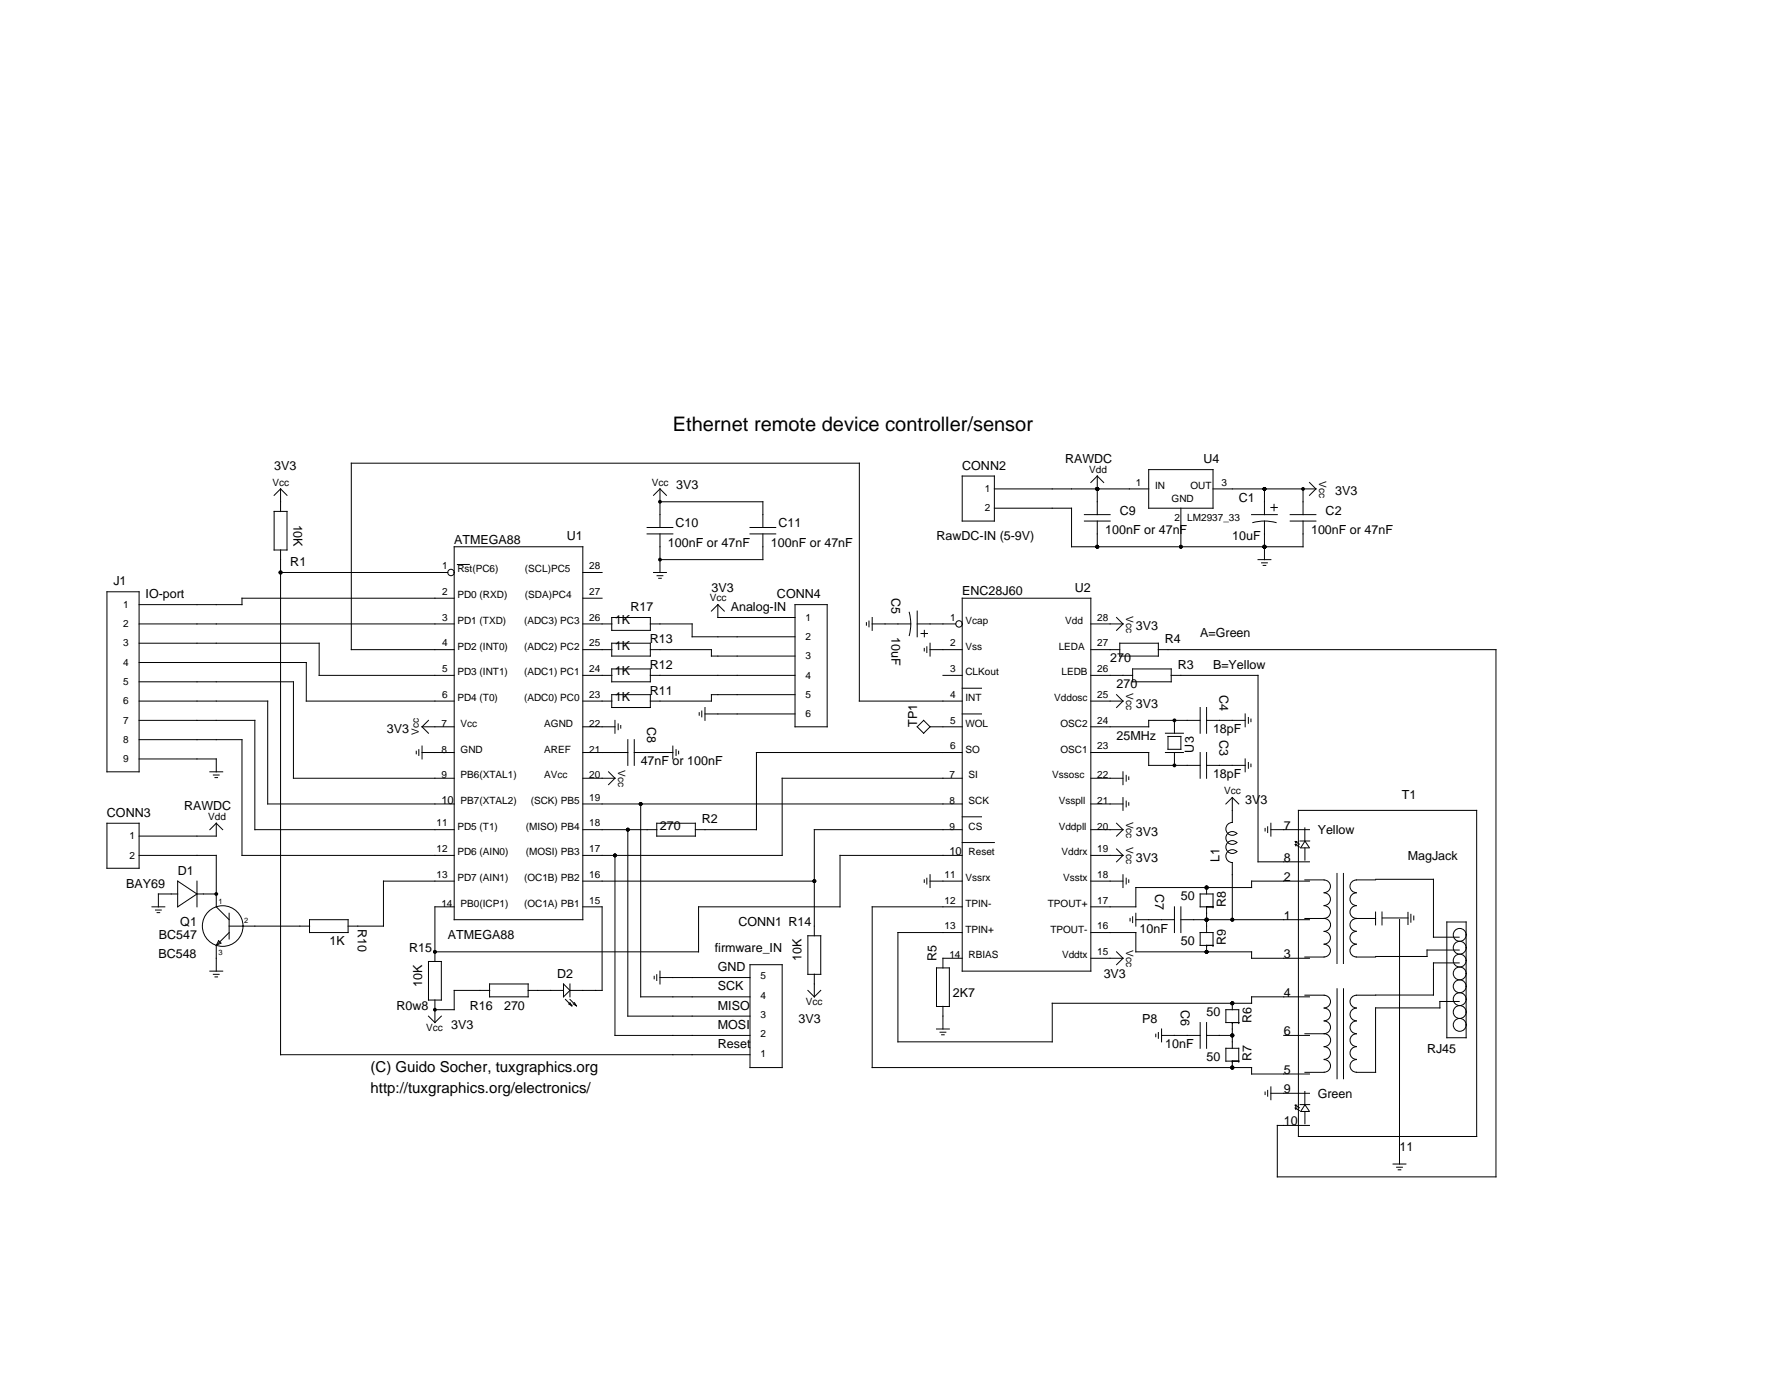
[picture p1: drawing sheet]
<svg xmlns="http://www.w3.org/2000/svg" width="279mm" height="216mm" viewBox="0 0 279 216" stroke-linecap="round" stroke-linejoin="round" font-family="sans-serif">
<g fill="none" stroke="#000" stroke-width=".16">
<path d="M44 76.7v3.6M44 76.7l-1 1M44 76.7l1 1M103.5 76.7l-1 1M103.5 76.7v6.1M103.5 76.7l1 1M103.5 78.7h16.2v4.1M151 74.7h5v7.1h-5zM156 76.7h24.2M156 79.7h12.1v6.1h36.3v-4M172.1 74.7v6M172.1 74.7l-1 1"/>
<path d="M172.1 74.7l1 1M180.2 73.7h10.1v6h-10.1zM185.3 79.7v6.1M190.3 76.7h16.1M198.4 76.7v4M199.4 79.6h1M199.9 79.1v1M204.4 76.7v4M205.4 75.7l1 1M206.4 76.7l-1 1M16.8 92.9h5v28.2h-5zM21.8 97.9h49.5"/>
<path d="M43 80.2h2v6.1h-2zM44 89.8h26.2M44 86.3v79.2h73.7M71.3 93.9h-33.3v1h-16.2M71.3 85.8h20.1v58.5h-20.1zM73.6 88.6h-1.8M91.4 89.8h3.1M91.4 97.9h4.6M91.4 93.9h3.1M96 96.9h6v2h-6zM101.5 82.8h4.1M101.5 83.8h4.1"/>
<path d="M102 97.9h6.6v2h16.1M102.5 89.8h2M103.1 90.3h.9M103.3 90.7h.4M103.5 83.8v6M112.6 94.9v2h12.1M112.6 94.9l-1 1M112.6 94.9l1 1M117.7 82.8h4M117.7 83.8h4M119.7 83.8v4h-16.2M124.7 94.9h5.1v19.1h-5.1z"/>
<path d="M135.9 97.7v.4M136.3 97.4v1M136.8 97.9h6.1M136.8 96.9v2M142.6 96.1a7.1 7.1 0 0 1 0 3.6M143.9 97.9h6M143.9 95.9v4M144.5 99.4h1M145 98.9v1M151 93.9h20.1v58.5h-20.1zM170.1 80.7h4.1M170.1 81.8h4.1"/>
<path d="M171.1 97.9h5.1M172.1 81.8v4M175.2 96.9l1 1M176.2 97.9l-1 1M196.3 80.7h4.1M196.5 82a7.1 7.1 0 0 1 3.7 0M197.4 87.8h2M197.9 88.3h.9M198.2 88.7h.4M198.4 81.8v6M202.4 80.7h4M202.4 81.8h4"/>
<path d="M21.8 116.1h16.2v18.1h33.3M21.8 113h18.2v17.2h31.3M21.8 110h20.2v16.1h29.3M21.8 104h26.3v6h23.2M21.8 100.9h28.3v5.1h21.2M21.8 107h24.2v15.1h25.3M21.8 119.1h12.1v2M65.3 117.9v.4M65.7 117.6v.9M66.2 114h5.1M66.2 118.1h5.1M66.2 117.1v2"/>
<path d="M66.2 114l1 1M67.2 113l-1 1M71.3 101.9h-16.2v-29.2h79.7v37.3h16.2M91.4 110h4.6M91.4 106h4.6M91.4 101.9h4.6M91.4 114h5.1M91.4 118.1h7.1M96 105h6v2h-6zM96 100.9h6v2h-6zM96 109h6v2h-6zM96.5 113v2"/>
<path d="M97 113.6v.9M97.4 113.8v.4M98.5 116.1v4M99.5 118.1h6.1M99.5 116.1v4M102 106h22.7M102 101.9h9.6v1h13.1M105.6 117.1v2M106.1 117.6v.9M106.5 117.9v.4M109.7 111.8v.4M110.1 111.6v.9"/>
<path d="M110.6 112h14.1M110.6 111v2M124.7 109h-13.1v1h-9.6M143.9 114l1-1 1 1-1 1zM145 101.7v.4M145.4 101.5v.9M145.9 101.9h5.1M145.9 114h5.1M145.9 100.9v2M147.9 106h3.1M151 118.1h-32.3v12.1h-9.6M151 108h3"/>
<path d="M151 112h3M171.1 110h5.1M171.1 106h6.6M171.1 101.9h4.6M171.1 118.1h9.1v2h8.1M175.2 109l1 1M175.7 100.9h6v2h-6zM176.2 110l-1 1M177.7 105h6v2h-6zM181.7 101.9h53v82.8h-34.3v-8.1h5M182.8 118.1h2.9M182.8 115h2.9"/>
<path d="M183.2 115.6h2.1v2h-2.1zM183.7 106h13.7v29.2h8M184.2 113v2M184.2 118.1v2M188.3 113h-8.1v1h-9.1M188.3 111v4M188.3 118.1v4M189.3 111v4M189.3 118.1v4M189.3 113h6M195.3 112v2M195.3 119.1v2"/>
<path d="M195.8 112.6v.9M195.8 119.6v.9M196.2 112.8v.4M196.2 119.9v.4M16.8 129.2h5v7h-5zM21.8 134.2h12.1v8.1l2 2M27.9 138.3l3 2-3 2zM30.9 138.3v4M32.9 121.1h2M33.5 121.6h.9M33.7 122h.4M33.9 129.2v2h-12.1"/>
<path d="M33.9 129.2l-1 1M33.9 129.2l1 1M71.3 138.3h-11.1v7h-5.6M91.4 138.3h36.3M91.4 130.2h11.7M91.4 126.1h59.6M91.4 122.1h5.1M95.5 121.1l1 1M96.5 122.1l-1 1M96.5 134.2v28.3h21.2M98.5 130.2v29.2h19.2M100.5 126.1v30.3h17.2"/>
<path d="M103 129.2h6.1v2h-6.1zM145 138v.5M145.4 137.8v.9M145.9 138.3h5.1M145.9 137.2v2.1M151 122.1h-28.3v12.1h-31.3M151 134.2h-19.2v8.1h-22.2v7h-41.4M151 130.2h-23.3v16.6M151 128.2h3M151 132.2h5M171.1 138.3h5.1M171.1 134.2h5.1"/>
<path d="M171.1 130.2h5.1M171.1 126.1h5.1M171.1 122.1h5.1M175.2 133.2l1 1M175.2 129.2l1 1M176.2 121.1v2M176.2 125.1v2.1M176.2 137.2v2.1M176.2 134.2l-1 1M176.2 130.2l-1 1M176.7 121.7v.9M176.7 125.7v.9"/>
<path d="M176.7 137.8v.9M177.1 121.9v.4M177.1 125.9v.4M177.1 138v.5M189.3 120.1h6M189.3 139.3v1M193.3 125.1v3.9a1.01 1.01 0 0 0-.9 1.4 1.01 1.01 0 0 0 1.6 .4 1.01 1.01 0 0 0-1.4 0 1.01 1.01 0 0 0 0 1.4 1.01 1.01 0 0 0 1.4 0 1.01 1.01 0 0 0-1.4 0 1.01 1.01 0 0 0 0 1.4 1.01 1.01 0 0 0 1.4 0 1.01 1.01 0 0 0-1.6 .3 1.01 1.01 0 0 0 .9 1.4v9M193.3 125.1l-1 1M193.3 125.1l1 1M198.5 130v.4M198.9 129.7v.9M199.4 130.2h6"/>
<path d="M199.4 129.2v2M203.3 132.3l-.1-.3 .6 .4M203.3 132.7l-.1-.2 .6 .4M203.4 132l-.2 .1M203.4 132.5h-.2M203.7 127.2h28v51.1h-28zM203.9 132h1.6M204.1 133h1.3M204.7 138.1h3M204.7 129.9v2M204.7 133v2M205.4 133l-.7-1-.6 1"/>
<path d="M205.4 138.3h-9.1v1h-18.1v3h-7.1M207.7 138.1a.99 .99 0 0 1 1 1 .99 .99 0 0 1-1 1M209.7 137v14.2M210.8 137v14.2M212.8 138.1a.99 .99 0 0 0-1 1 .99 .99 0 0 0 1 1M212.8 138.1h3M215.8 138h9.1v9h4M23.8 142.3h2.1M24.4 142.8h.9M24.6 143.2h.4M27.9 140.3h-3.1v2M30.9 140.3h3"/>
<path d="M32.9 152.4h2M33.5 152.9h.9M33.7 153.3h.4M33.9 148.3v4.1M34.3 147.6l.4 .4-.8 .3zM35.9 145.3h12.7M35.9 146.3l-2 2M35.9 143.3v4M48.6 144.3h6v2h-6zM67.2 150.9h2v6h-2zM67.2 159.4l1 1M68.2 156.9v3.5"/>
<path d="M69.2 159.4l-1 1M71.3 142.3h-3.1v8.6M76.8 154.4h6.1v2h-6.1zM76.8 155.4h-5.5v3h-3.1M82.9 155.4h5.5M88.4 154.4l1 1-1 1zM88.7 156.8l1 1M89.2 157.5l.5 .3M89.4 154.4v2M89.4 157.3l.3 .5M89.4 156.8l1 1M89.9 157.5l.5 .3"/>
<path d="M90.1 157.3l.3 .5M91.4 142.3h3.1v13.1h-5.1M102.6 153.2v.4M103 152.9v.9M103.5 153.4h14.2M103.5 152.4v2M117.7 151.4h5v16.1h-5zM126.7 146.8h2.1v6.1h-2.1zM126.7 155.4l1 1M127.7 152.9v3.5M128.8 155.4l-1.1 1M146.9 151.9h2v6h-2z"/>
<path d="M147.9 157.9v3.6M151 142.3h-14.2v25.2h59.5v1h9.1M151 146.3h-10.1v17.2h24.2v-6.1h31.2v-1h9.1M151 150.4h-3.1v1.5M171.1 146.3h7.1v3h18.1v1.1h9.1M171.1 150.4h5.1M175.2 149.3l1 1.1M176.2 150.4l-1 1M177.3 144.1v.4M177.7 143.8v1M178.2 144.3h6M178.2 143.3v2"/>
<path d="M184.2 142.3v4M185.3 144.3h20.1M185.3 142.3v4M188.3 140.3h2v2h-2zM188.3 146.3h2v2h-2zM189.3 142.3h.1M189.3 148.3h.1M189.3 142.3v4M189.3 148.3v1M190.3 142.3h.1M190.3 148.3h.1M192.3 158.4h2v2h-2z"/>
<path d="M193.3 157.4v1M204.7 150.2h3M204.7 144.1h3M204.7 156.1h3M207.7 140.1a.99 .99 0 0 1 1 1 .99 .99 0 0 1-1 1M207.7 142.1a.99 .99 0 0 1 1 1 .99 .99 0 0 1-1 1M207.7 144.1a1.01 1.01 0 0 1 1 1 1.01 1.01 0 0 1-1 1 1 1 0 0 1 1 1 1 1 0 0 1-1 1M207.7 148.2a.99 .99 0 0 1 1 1 .99 .99 0 0 1-1 .9M207.7 156.2a.99 .99 0 0 1 1 1 .99 .99 0 0 1-1 .9M207.7 158.2a.99 .99 0 0 1 1 1 .99 .99 0 0 1-1 1M209.8 155.1v14.2M210.8 155.1v14.2"/>
<path d="M212.8 140.1a.99 .99 0 0 0-1 1 .99 .99 0 0 0 1 1M212.8 142.1a.99 .99 0 0 0-1 1 .99 .99 0 0 0 1 1h3M212.8 144.1a.99 .99 0 0 0-1 1 .99 .99 0 0 0 1 1M212.8 146.1a.99 .99 0 0 0-1 1 .99 .99 0 0 0 1 1M212.8 148.2a.99 .99 0 0 0-1 1 .99 .99 0 0 0 1 .9M212.8 150.2h3M212.8 156.2a.99 .99 0 0 0-1 1 .99 .99 0 0 0 1 .9M212.8 158.2a.99 .99 0 0 0-1 1 .99 .99 0 0 0 1 1M215.8 143.1v2M216.8 143.1v2M216.9 144h4M219.6 144.3v38.3"/>
<path d="M220.9 143.2v1.9M221.3 143.5v1.2M221.8 143.7v.6M227 144.7h3v18.1h-3zM228.9 151.1h-4v5h-12.1M228.9 157.1h-3v1h-10.1v10.1M228.9 149.1h-5v1h-8.1M146.9 161.5h2M147.5 162h.9M147.7 162.4h.4M181.3 162.3v.4M181.7 162v.9"/>
<path d="M182.2 162.5h6.1M182.2 161.5v2M188.3 160.4v4.1M189.3 162.5h4M189.3 160.4v4.1M192.3 164.5h2v2h-2zM193.3 160.4h.1M193.3 166.5h.1M193.3 160.4v4.1M193.3 166.5v1M194.3 160.4h.1M194.3 166.5h.1"/>
<path d="M198.5 171.3v.4M198.9 171.1v.9M199.4 171.5h6M199.4 170.5v2.1M201.4 162.5h4M203.2 173.4l.6 .4M203.2 173.4l.1 .2M203.3 174.1l-.1-.3 .6 .5M203.4 173.4h-.2M203.4 173.8l-.2 .1M203.9 173.3h1.6M204.1 174.4h1.3"/>
<path d="M204.7 171.3v2M204.7 162.2h3a1.01 1.01 0 0 1 1 1 1.01 1.01 0 0 1-1 1M204.7 174.4v1.9M205.4 174.3l-.7-.9-.6 1M207.7 160.2a.99 .99 0 0 1 1 1 .99 .99 0 0 1-1 1M207.7 164.2a.99 .99 0 0 1 1 1 .99 .99 0 0 1-1 1M207.7 166.3a.99 .99 0 0 1 1 .9 .99 .99 0 0 1-1 1l-3 .1M212.8 160.2a.99 .99 0 0 0-1 1 .99 .99 0 0 0 1 1M212.8 162.2a.99 .99 0 0 0-1 1 .99 .99 0 0 0 1 1M212.8 164.2a.99 .99 0 0 0-1 1 .99 .99 0 0 0 1 1M212.8 166.3a.99 .99 0 0 0-1 .9 .99 .99 0 0 0 1 1l3 .1M218.5 182.6h2.1"/>
<path d="M219.1 183.1h.9M219.3 183.5h.5"/>
<circle cx="70.7" cy="89.8" r=".5"/>
<circle cx="150.4" cy="97.9" r=".5"/>
<circle cx="34.9" cy="145.3" r="3.2"/>
<circle cx="229" cy="150.7" r="1.01"/>
<circle cx="229" cy="156.8" r="1.01"/>
<circle cx="229" cy="148.7" r="1.01"/>
<circle cx="229" cy="154.8" r="1.01"/>
<circle cx="229" cy="158.8" r="1.01"/>
<circle cx="229" cy="152.7" r="1.01"/>
<circle cx="229" cy="146.7" r="1.01"/>
<circle cx="229" cy="160.8" r="1.01"/>
</g>
<g fill="#000">
<circle cx="103.5" cy="78.7" r=".3"/>
<circle cx="172.1" cy="76.7" r=".3"/>
<circle cx="198.4" cy="76.7" r=".3"/>
<circle cx="204.4" cy="76.7" r=".3"/>
<circle cx="44" cy="89.8" r=".3"/>
<circle cx="103.5" cy="87.8" r=".3"/>
<circle cx="172.1" cy="85.8" r=".3"/>
<circle cx="185.3" cy="85.8" r=".3"/>
<circle cx="198.4" cy="85.8" r=".3"/>
<circle cx="184.2" cy="113" r=".3"/>
<circle cx="96.5" cy="134.2" r=".3"/>
<circle cx="98.5" cy="130.2" r=".3"/>
<circle cx="100.5" cy="126.1" r=".3"/>
<circle cx="127.7" cy="138.3" r=".3"/>
<circle cx="184.2" cy="120.1" r=".3"/>
<circle cx="189.3" cy="139.3" r=".3"/>
<circle cx="33.9" cy="140.3" r=".3"/>
<circle cx="68.2" cy="149.3" r=".3"/>
<circle cx="68.2" cy="158.4" r=".3"/>
<circle cx="189.3" cy="149.3" r=".3"/>
<circle cx="189.3" cy="144.3" r=".3"/>
<circle cx="193.3" cy="157.4" r=".3"/>
<circle cx="193.3" cy="144.3" r=".3"/>
<circle cx="193.3" cy="167.5" r=".3"/>
<circle cx="193.3" cy="162.5" r=".3"/>
</g>
<text font-size="3.1" x="105.6" y="67.6">Ethernet remote device controller/sensor</text>
<g font-size="2.4">
<text x="58.1" y="168.2">(C) Guido Socher, tuxgraphics.org</text>
<text x="58.1" y="171.5">http://tuxgraphics.org/electronics/</text>
</g>
<g font-size="2">
<text x="43" y="73.7">3V3</text>
<text x="106.1" y="76.7">3V3</text>
<text x="151" y="73.7">CONN2</text>
<text x="167.1" y="72.7">RAWDC</text>
<text x="188.8" y="72.7">U4</text>
<text x="209.5" y="77.7">3V3</text>
<text x="46" y="82.3" transform="rotate(90 46 82.3)">10K</text>
<text x="106" y="82.8">C10</text>
<text x="122.1" y="82.8">C11</text>
<text x="173.4" y="83.8">100nF or 47nF</text>
<text x="175.7" y="80.7">C9</text>
<text x="194.3" y="78.7">C1</text>
<text x="205.7" y="83.8">100nF or 47nF</text>
<text x="208" y="80.7">C2</text>
<text x="45.5" y="88.8">R1</text>
<text x="71.3" y="85.3">ATMEGA88</text>
<text x="88.9" y="84.8">U1</text>
<text x="104.8" y="85.8">100nF or 47nF</text>
<text x="120.9" y="85.8">100nF or 47nF</text>
<text x="146.9" y="84.8">RawDC-IN (5-9V)</text>
<text x="193.3" y="84.8">10uF</text>
<text x="17.8" y="91.8">J1</text>
<text x="22.8" y="93.9">IO-port</text>
<text x="98.9" y="95.9">R17</text>
<text x="111.6" y="92.9">3V3</text>
<text x="114.6" y="95.9">Analog-IN</text>
<text x="121.9" y="93.9">CONN4</text>
<text x="139.9" y="93.9" transform="rotate(90 139.9 93.9)">C5</text>
<text x="151" y="93.4">ENC28J60</text>
<text x="168.6" y="92.9">U2</text>
<text x="96.5" y="101.9">1K</text>
<text x="96.5" y="97.9">1K</text>
<text x="102" y="100.9">R13</text>
<text x="139.9" y="99.9" transform="rotate(90 139.9 99.9)">10uF</text>
<text x="178.2" y="98.9">3V3</text>
<text x="182.7" y="100.9">R4</text>
<text x="188.3" y="99.9">A=Green</text>
<text x="96.5" y="106">1K</text>
<text x="102" y="105">R12</text>
<text x="174.2" y="103.9">270</text>
<text x="175.2" y="108">270</text>
<text x="184.8" y="105">R3</text>
<text x="190.3" y="105">B=Yellow</text>
<text x="96.5" y="110">1K</text>
<text x="102" y="109">R11</text>
<text x="178.2" y="111">3V3</text>
<text x="191.3" y="109" transform="rotate(90 191.3 109)">C4</text>
<text x="60.7" y="115">3V3</text>
<text x="101.5" y="114" transform="rotate(90 101.5 114)">C8</text>
<text x="143.9" y="114" transform="rotate(-90 143.9 114)">TP1</text>
<text x="175.2" y="116">25MHz</text>
<text x="187.3" y="118.1" transform="rotate(-90 187.3 118.1)">U3</text>
<text x="190.3" y="115">18pF</text>
<text x="191.3" y="116.1" transform="rotate(90 191.3 116.1)">C3</text>
<text x="100.5" y="120.1">47nF or 100nF</text>
<text x="190.3" y="122.1">18pF</text>
<text x="219.9" y="125.4">T1</text>
<text x="16.8" y="128.2">CONN3</text>
<text x="28.9" y="127.2">RAWDC</text>
<text x="103.5" y="130.2">270</text>
<text x="110.1" y="129.2">R2</text>
<text x="178.2" y="131.2">3V3</text>
<text x="195.3" y="126.1">3V3</text>
<text x="201.4" y="130.2">7</text>
<text x="206.7" y="130.9">Yellow</text>
<text x="27.9" y="137.2">D1</text>
<text x="178.2" y="135.2">3V3</text>
<text x="191.3" y="135.2" transform="rotate(-90 191.3 135.2)">L1</text>
<text x="201.4" y="135.2">8</text>
<text x="220.8" y="134.9">MagJack</text>
<text x="19.8" y="139.3">BAY69</text>
<text x="181.2" y="140.3" transform="rotate(90 181.2 140.3)">C7</text>
<text x="185.3" y="141.3">50</text>
<text x="192.3" y="142.3" transform="rotate(-90 192.3 142.3)">R8</text>
<text x="201.4" y="138.3">2</text>
<text x="24.9" y="147.3">BC547</text>
<text x="28.3" y="145.3">Q1</text>
<text x="51.7" y="148.3">1K</text>
<text x="56.1" y="145.8" transform="rotate(90 56.1 145.8)">R10</text>
<text x="64.2" y="149.3">R15</text>
<text x="70.2" y="147.3">ATMEGA88</text>
<text x="112.1" y="149.3">firmware_IN</text>
<text x="115.8" y="145.3">CONN1 R14</text>
<text x="178.8" y="146.3">10nF</text>
<text x="185.3" y="148.3">50</text>
<text x="192.3" y="148.3" transform="rotate(-90 192.3 148.3)">R9</text>
<text x="201.4" y="144.3">1</text>
<text x="24.8" y="150.4">BC548</text>
<text x="66.2" y="154.9" transform="rotate(-90 66.2 154.9)">10K</text>
<text x="87.4" y="153.4">D2</text>
<text x="112.6" y="155.4">SCK</text>
<text x="112.6" y="152.4">GND</text>
<text x="125.7" y="150.8" transform="rotate(-90 125.7 150.8)">10K</text>
<text x="146.9" y="150.8" transform="rotate(-90 146.9 150.8)">R5</text>
<text x="173.1" y="153.4">3V3</text>
<text x="201.4" y="150.4">3</text>
<text x="62.2" y="158.4">R0w8</text>
<text x="70.8" y="161.4">3V3</text>
<text x="73.7" y="158.4">R16</text>
<text x="79.1" y="158.4">270</text>
<text x="112.6" y="158.4">MISO</text>
<text x="112.6" y="161.5">MOSI</text>
<text x="125.3" y="160.4">3V3</text>
<text x="149.5" y="156.4">2K7</text>
<text x="179.2" y="160.4">P8</text>
<text x="185.3" y="158.4" transform="rotate(90 185.3 158.4)">C6</text>
<text x="189.3" y="159.4">50</text>
<text x="196.3" y="160.4" transform="rotate(-90 196.3 160.4)">R6</text>
<text x="201.4" y="156.4">4</text>
<text x="112.6" y="164.5">Reset</text>
<text x="182.8" y="164.5">10nF</text>
<text x="189.3" y="166.5">50</text>
<text x="196.3" y="166.5" transform="rotate(-90 196.3 166.5)">R7</text>
<text x="201.4" y="162.5">6</text>
<text x="223.9" y="165.2">RJ45</text>
<text x="201.4" y="171.5">9</text>
<text x="201.4" y="168.5">5</text>
<text x="206.7" y="172.3">Green</text>
<text x="201.4" y="176.6">10</text>
<text x="219.6" y="180.6">11</text>
</g>
<g font-size="1.8">
<text x="69.2" y="126.1">10</text>
<text x="148.9" y="134.2">10</text>
</g>
<g font-size="1.6">
<text x="42.8" y="76.2">Vcc</text>
<text x="102.3" y="76.2">Vcc</text>
<text x="154.5" y="77.2">1</text>
<text x="170.9" y="74.2">Vdd</text>
<text x="178.2" y="76.2">1</text>
<text x="181.2" y="76.7">IN</text>
<text x="186.7" y="76.7">OUT</text>
<text x="191.6" y="76.2">3</text>
<text x="206.9" y="75.5" transform="rotate(90 206.9 75.5)">Vcc</text>
<text x="154.5" y="80.2">2</text>
<text x="183.8" y="78.7">GND</text>
<text x="184.2" y="81.8">2</text>
<text x="186.3" y="81.8">LM2937_33</text>
<text x="69.4" y="89.3">1</text>
<text x="71.8" y="89.8">Rst(PC6)</text>
<text x="82.4" y="89.8">(SCL)PC5</text>
<text x="92.4" y="89.3">28</text>
<text x="19.3" y="95.4">1</text>
<text x="69.4" y="93.4">2</text>
<text x="71.8" y="93.9">PD0 (RXD)</text>
<text x="82.4" y="93.9">(SDA)PC4</text>
<text x="92.4" y="93.4">27</text>
<text x="111.4" y="94.4">Vcc</text>
<text x="19.3" y="98.4">2</text>
<text x="19.3" y="101.4">3</text>
<text x="69.4" y="101.4">4</text>
<text x="69.4" y="97.4">3</text>
<text x="71.8" y="101.9">PD2 (INT0)</text>
<text x="71.8" y="97.9">PD1 (TXD)</text>
<text x="82.2" y="97.9">(ADC3) PC3</text>
<text x="82.2" y="101.9">(ADC2) PC2</text>
<text x="92.4" y="97.4">26</text>
<text x="92.4" y="101.4">25</text>
<text x="126.4" y="100.4">2</text>
<text x="126.4" y="97.4">1</text>
<text x="149.1" y="97.4">1</text>
<text x="149.1" y="101.4">2</text>
<text x="151.5" y="97.9">Vcap</text>
<text x="151.5" y="101.9">Vss</text>
<text x="166.1" y="101.9">LEDA</text>
<text x="167.1" y="97.9">Vdd</text>
<text x="172.1" y="97.4">28</text>
<text x="172.1" y="101.4">27</text>
<text x="176.7" y="96.6" transform="rotate(90 176.7 96.6)">Vcc</text>
<text x="19.3" y="104.5">4</text>
<text x="19.3" y="107.5">5</text>
<text x="69.4" y="105.5">5</text>
<text x="71.8" y="106">PD3 (INT1)</text>
<text x="82.2" y="106">(ADC1) PC1</text>
<text x="92.4" y="105.5">24</text>
<text x="126.4" y="106.5">4</text>
<text x="126.4" y="103.4">3</text>
<text x="149.1" y="105.5">3</text>
<text x="151.5" y="106">CLKout</text>
<text x="166.5" y="106">LEDB</text>
<text x="172.1" y="105.5">26</text>
<text x="19.3" y="110.5">6</text>
<text x="19.3" y="113.5">7</text>
<text x="69.4" y="109.5">6</text>
<text x="71.8" y="110">PD4 (T0)</text>
<text x="82.2" y="110">(ADC0) PC0</text>
<text x="92.4" y="109.5">23</text>
<text x="126.4" y="112.5">6</text>
<text x="126.4" y="109.5">5</text>
<text x="149.1" y="113.5">5</text>
<text x="149.1" y="109.5">4</text>
<text x="151.5" y="110">INT</text>
<text x="165.4" y="110">Vddosc</text>
<text x="172.1" y="109.5">25</text>
<text x="172.1" y="113.5">24</text>
<text x="176.7" y="108.7" transform="rotate(90 176.7 108.7)">Vcc</text>
<text x="19.3" y="116.6">8</text>
<text x="19.3" y="119.6">9</text>
<text x="65.7" y="115.3" transform="rotate(-90 65.7 115.3)">Vcc</text>
<text x="69.2" y="114">7</text>
<text x="69.2" y="118.1">8</text>
<text x="72.3" y="114">Vcc</text>
<text x="72.3" y="118.1">GND</text>
<text x="85.4" y="114">AGND</text>
<text x="85.4" y="118.1">AREF</text>
<text x="92.4" y="114">22</text>
<text x="92.4" y="118.1">21</text>
<text x="149.1" y="117.6">6</text>
<text x="151.5" y="118.1">SO</text>
<text x="151.5" y="114">WOL</text>
<text x="166.3" y="114">OSC2</text>
<text x="166.3" y="118.1">OSC1</text>
<text x="172.1" y="117.6">23</text>
<text x="69.2" y="122.1">9</text>
<text x="72.3" y="122.1">PB6(XTAL1)</text>
<text x="85.4" y="122.1">AVcc</text>
<text x="92.4" y="125.6">19</text>
<text x="92.4" y="122.1">20</text>
<text x="97" y="120.8" transform="rotate(90 97 120.8)">Vcc</text>
<text x="148.9" y="122.1">7</text>
<text x="152" y="122.1">SI</text>
<text x="165.1" y="122.1">Vssosc</text>
<text x="172.1" y="122.1">22</text>
<text x="192.1" y="124.6">Vcc</text>
<text x="20.3" y="131.7">1</text>
<text x="32.7" y="128.7">Vdd</text>
<text x="68.5" y="129.7">11</text>
<text x="71.8" y="130.2">PD5 (T1)</text>
<text x="72.3" y="126.1">PB7(XTAL2)</text>
<text x="82.5" y="130.2">(MISO) PB4</text>
<text x="83.3" y="126.1">(SCK) PB5</text>
<text x="92.4" y="129.7">18</text>
<text x="148.9" y="126.1">8</text>
<text x="148.9" y="130.2">9</text>
<text x="152" y="126.1">SCK</text>
<text x="152" y="130.2">CS</text>
<text x="166.1" y="130.2">Vddpll</text>
<text x="166.1" y="126.1">Vsspll</text>
<text x="172.1" y="130.2">20</text>
<text x="172.1" y="126.1">21</text>
<text x="176.7" y="128.9" transform="rotate(90 176.7 128.9)">Vcc</text>
<text x="20.3" y="134.7">2</text>
<text x="68.5" y="137.7">13</text>
<text x="68.5" y="133.7">12</text>
<text x="71.8" y="134.2">PD6 (AIN0)</text>
<text x="82.5" y="134.2">(MOSI) PB3</text>
<text x="92.4" y="133.7">17</text>
<text x="92.4" y="137.7">16</text>
<text x="148.2" y="137.7">11</text>
<text x="152" y="134.2">Reset</text>
<text x="166.5" y="134.2">Vddrx</text>
<text x="172.1" y="133.7">19</text>
<text x="172.1" y="137.7">18</text>
<text x="176.7" y="133" transform="rotate(90 176.7 133)">Vcc</text>
<text x="69.2" y="142.3">14</text>
<text x="71.8" y="138.3">PD7 (AIN1)</text>
<text x="72.3" y="142.3">PB0(ICP1)</text>
<text x="82.2" y="138.3">(OC1B) PB2</text>
<text x="82.2" y="142.3">(OC1A) PB1</text>
<text x="92.4" y="141.8">15</text>
<text x="148.2" y="141.8">12</text>
<text x="151.5" y="142.3">TPIN-</text>
<text x="151.5" y="138.3">Vssrx</text>
<text x="164.4" y="142.3">TPOUT+</text>
<text x="166.8" y="138.3">Vsstx</text>
<text x="172.1" y="141.8">17</text>
<text x="148.2" y="145.8">13</text>
<text x="151.5" y="146.3">TPIN+</text>
<text x="164.8" y="146.3">TPOUT-</text>
<text x="172.1" y="145.8">16</text>
<text x="172.1" y="149.9">15</text>
<text x="176.7" y="149.1" transform="rotate(90 176.7 149.1)">Vcc</text>
<text x="119.3" y="153.7">5</text>
<text x="148.9" y="150.4">14</text>
<text x="152" y="150.4">RBIAS</text>
<text x="166.6" y="150.4">Vddtx</text>
<text x="66.9" y="161.7">Vcc</text>
<text x="119.3" y="156.7">4</text>
<text x="119.3" y="159.7">3</text>
<text x="126.4" y="157.7">Vcc</text>
<text x="119.3" y="162.8">2</text>
<text x="119.3" y="165.8">1</text>
</g>
<g font-size="1.2">
<text x="34.3" y="141.8">1</text>
<text x="34.3" y="149.9">3</text>
<text x="38.3" y="144.8">2</text>
</g>
</svg>
